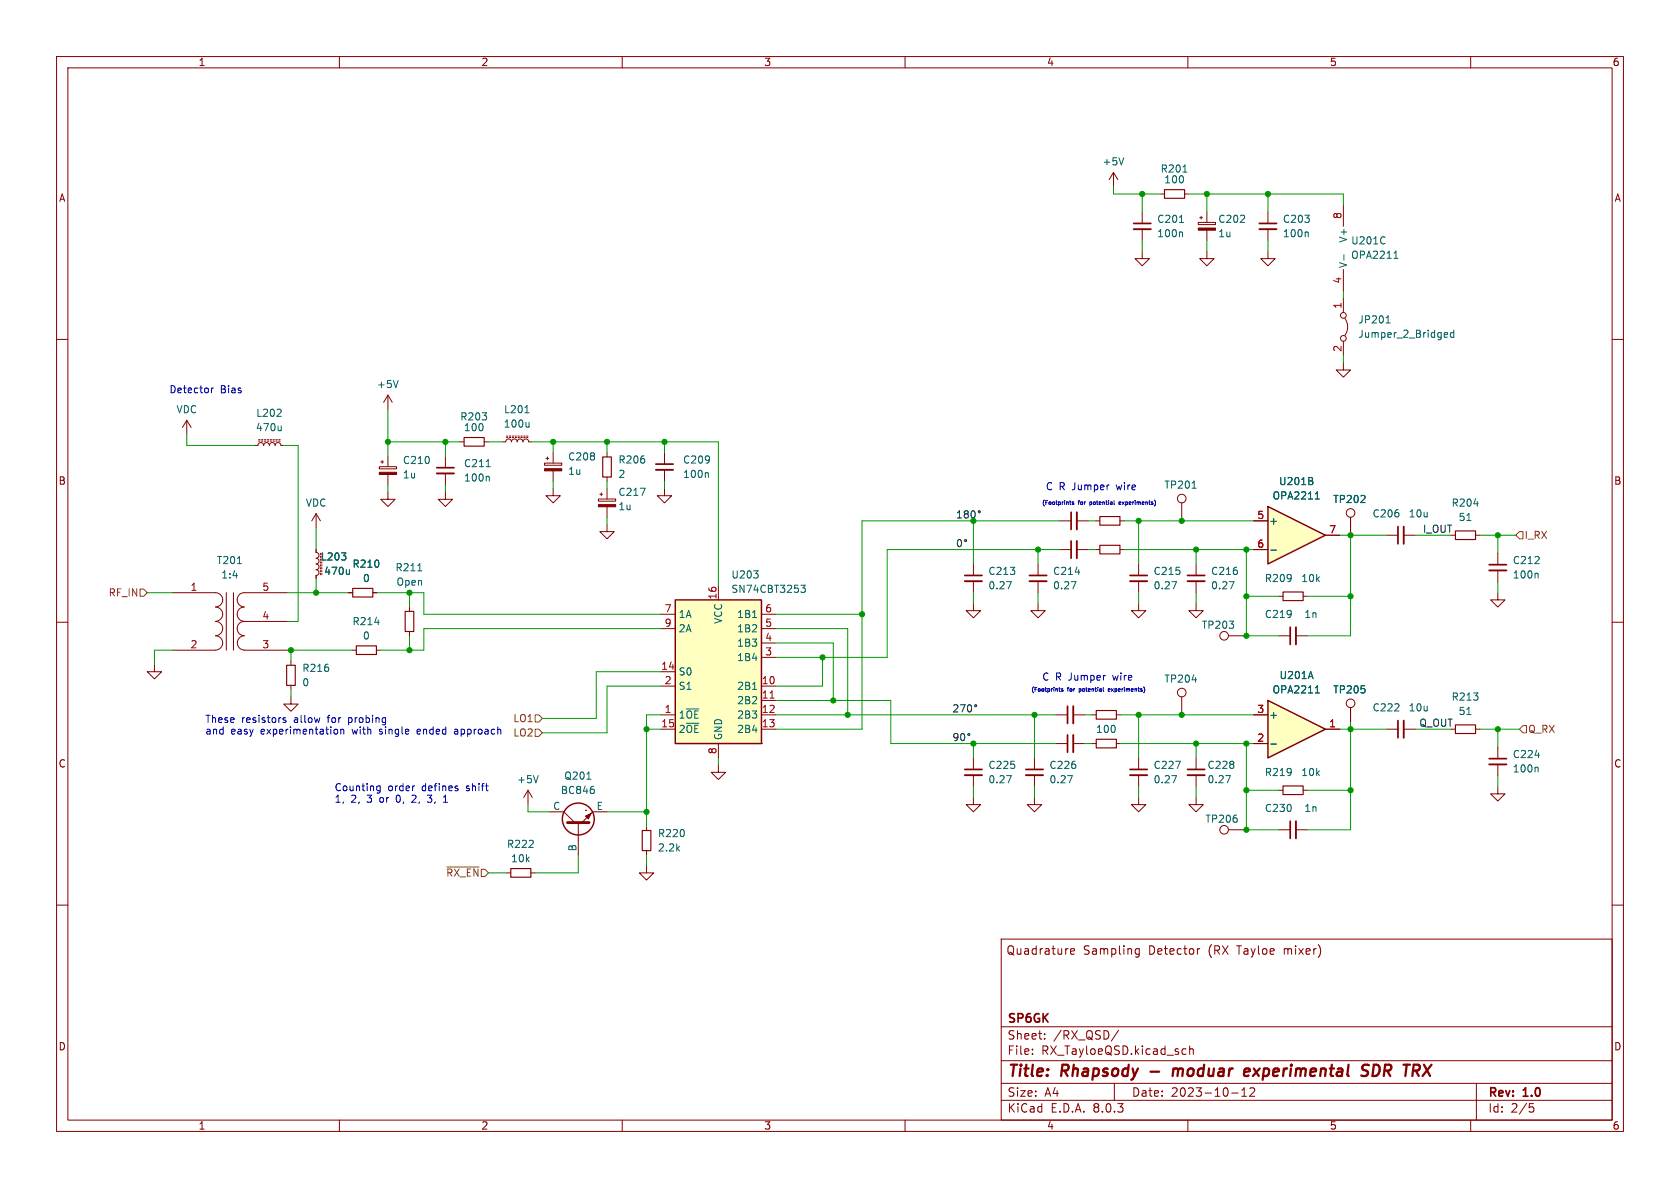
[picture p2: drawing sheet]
<svg xmlns="http://www.w3.org/2000/svg" width="297mm" height="210mm" viewBox="0 0 297 210" stroke-linecap="round" stroke-linejoin="round" font-family="sans-serif">
<g fill="none" stroke="#840000" stroke-width=".18">
<path d="M10 10h277v190h-277zM12 12h273v186h-273zM60 10v2M110 10v2M160 10v2M210 10v2M260 10v2M10 60h2M285 60h2M10 110h2M285 110h2M10 160h2"/>
<path d="M114.3 153v1.3h1.3l-1.3 1.3-1.3-1.3h1.3M114.3 146.1v.7M114.3 150.4v.7M285 160h2M177 166h108v32h-108zM189.3 168.2l.7-.2-.1-.2-.4-.1-.2 .2v.7h.6M200.8 168.6l.2 .1 .4-.1M201.4 167.8l-.4-.1-.2 .1M201.4 167.7v1.2l-.3 .3-.3-.1M212.1 167.7l-.3 .1-.1 .2M60 198v2M110 198v2"/>
<path d="M160 198v2M177 194.5h108M177 191.5h108M177 187.5h108M177 181.5h108M182.5 186.3v.1M182.5 185.5v.1M184.7 183.6v.1M184.7 182.8v.1M197 191.5v3M197.7 182.1l-1.2 2M209.2 185.4l.5 .1"/>
<path d="M209.7 186.3l-.5 .1M210 198v2M210.3 185.5l.2-.1 .4 .1 .1 .9M210.3 184.9v1.5M217.7 193.2h1.2M219.5 193.8h.9M219.5 192.7l.5-.4v1.5M221.7 192.4l-.5-.1-.2 .1M221.7 192.4v.5l-.8 .9h.9M260 198v2M261 191.5v6.5M270.4 195.1h.7"/>
<path d="M270.5 195.7h.4l.3 .3-.2 .5-.5 .1"/>
</g>
<g fill="none" stroke="#840000" stroke-width=".4">
<path d="M203.4 189.4h1.5M207.5 188.9l-.2 1.3M208.2 189a.57 .57 0 0 0-.8 .1M208.3 189.2l-.1 1M220.3 188.9l.6 .1v.4l-.9 .1M220.7 190.1l-.5 .1M221.7 188.9l.8 1.3M222.7 188.9l-1.2 1.3M242 188.3a.85 .85 0 0 0-1 .1 .45 .45 0 0 0 .1 .8l.4 .1a.49 .49 0 0 1 .4 .5 .49 .49 0 0 1-.5 .4l-.8-.1M243.4 188.2h-.5l-.3 2 .8-.1M251 188.4v.5M251.7 188.2l1.1 2"/>
<path d="M253.1 188.2l-1.6 2"/>
</g>
<path d="M113.5 146.8h1.6v3.6h-1.6z" fill="none" stroke="#840000" stroke-width=".2"/>
<path d="M119.4 106h15.2v25.4h-15.2z" fill="#ffffc2"/>
<g fill="none" stroke="#840000" stroke-width=".25">
<path d="M119.4 106h15.2v25.4h-15.2z"/>
<circle cx="102.2" cy="144.8" r="2.82"/>
</g>
<g fill="none" stroke="#840000" stroke-width=".18">
<path d="M68.6 87v1.3h1.2l-1.2 1.2-1.3-1.2h1.3M61.6 104.8h.8M65.9 104.8h.8M116.8 118.7h2.6M116.8 111.1h2.6M116.8 108.6h2.6M127 103.5v2.5M134.6 116.2h2.6M134.6 113.7h2.6M134.6 111.1h2.6M134.6 108.6h2.6M93.3 139.7l-.7 1.3"/>
<path d="M93.3 139.7v2.5M93.3 139.7l.8 1.3M116.8 126.4h2.6M116.8 121.3h2.6M116.8 128.9h2.6M127 135.3v1.2h1.3l-1.3 1.3-1.3-1.3h1.3M127 131.4v2.6M134.6 131.4h.1M134.6 126.4h2.6M134.6 121.3h2.6M134.6 123.8h2.6M134.6 128.9h2.6"/>
<path d="M89.5 154.3h.8M93.9 154.3h.7M97.2 143.5h2.5l1.9 1.9M102.2 145.4v5.7M103.5 143.3h.1M107.3 143.5h-2.5l-1.9 1.9"/>
</g>
<path d="M133 109.2h.8M133.2 100.9h.8l-.4 .5M134 101.5v.6M141.6 103.4h.8l-.5 .5 .4 .2v.5l-.2 .1h-.5M95.2 137.1l-.5 1.3M103.7 137.7h.8M105 139.6l.1 .1-.1 .5M133 121.9h.8" fill="none" stroke="#006464" stroke-width=".18"/>
<path d="M136.1 123.4h.8" fill="none" stroke="#a90000" stroke-width=".18"/>
<path d="M100.3 145.4h3.8" fill="none" stroke="#840000" stroke-width=".51"/>
<path d="M103.5 144.3l1-.5-.5 1z" fill="#840000" stroke="#840000" stroke-width=".18"/>
<path d="M62.4 104h3.5v1.5h-3.5zM90.3 153.5h3.6v1.6h-3.6z" fill="none" stroke="#840000" stroke-width=".2"/>
<path d="M224.2 89.5l10.1 5.1-10.1 5.1z" fill="#ffffc2"/>
<path d="M224.2 89.5l10.1 5.1-10.1 5.1z" fill="none" stroke="#840000" stroke-width=".25"/>
<g fill="none" stroke="#840000" stroke-width=".18">
<path d="M196.8 30.5l-.7 1.3M196.8 30.5v2.5M196.8 30.5l.8 1.3M201.9 37.5v2M205.1 34.3h.8M209.4 34.3h.8M211.8 39.3h3.1v.4h-3.1zM212.1 38.5h.5M212.3 38.2v.5M213.4 37.5v1.8M224.2 37.5v2M201.9 44.5v1.2h1.3l-1.3 1.3-1.2-1.3h1.2"/>
<path d="M201.9 40.5v2M213.4 44.5v1.2h1.2l-1.2 1.3-1.3-1.3h1.3M213.4 40.7v1.8M224.2 44.5v1.2h1.2l-1.2 1.3-1.3-1.3h1.3M224.2 40.5v2M33 74.3l.8 1.3M33 74.3v2.5M33 74.3l-.7 1.3M45.1 78.7h.5l.1-.3 .4-.2 .4 .2 .1 .3 .2-.3 .3-.2 .4 .2 .1 .3 .2-.3 .3-.2 .4 .2 .1 .3 .2-.3 .3-.2 .4 .2 .2 .3h.5M45.7 78h.3M45.7 77.7h.3M46.2 78h.3"/>
<path d="M46.2 77.7h.3M46.7 78h.3M46.7 77.7h.3M47.2 78h.3M47.2 77.7h.3M47.8 78h.2M47.8 77.7h.2M48.3 78h.2M48.3 77.7h.2M48.8 78h.2M48.8 77.7h.2M49.3 78h.2"/>
<path d="M49.3 77.7h.2M68.6 69.9l-.8 1.2M68.6 69.9v2.5M68.6 69.9l.7 1.2M81.3 78.1h.7M85.6 78.1h.8M88.9 78.1h.5l.2-.4 .3-.1 .4 .1 .1 .4 .2-.4 .3-.1 .4 .1 .1 .4 .2-.4 .3-.1 .4 .1 .2 .4 .1-.4 .4-.1 .3 .1 .2 .4h.5M89.5 77.3h.3M89.5 77.1h.3M90 77.3h.3M90 77.1h.3M90.6 77.3h.2"/>
<path d="M90.6 77.1h.2M91.1 77.3h.2M91.1 77.1h.2M91.6 77.3h.2M91.6 77.1h.2M92.1 77.3h.2M92.1 77.1h.2M92.6 77.3h.2M92.6 77.1h.2M93.1 77.3h.2M93.1 77.1h.2M55.9 97.2v.5l.3 .1 .2 .4-.2 .3-.3 .2 .4 .2 .1 .5-.2 .2-.3 .1 .3 .1 .2 .4-.2 .4-.3 .1 .3 .2 .2 .3-.2 .4-.3 .1v.5"/>
<path d="M55.9 90.8v2.5M55.9 90.8l.7 1.3M55.9 90.8l-.8 1.3M56.6 99.8v.3M56.9 99.8v.3M67.1 82.5h3v.4h-3zM67.3 81.7h.5M67.6 81.4v.5M68.6 80.6v1.9M68.6 83.9v1.8M78.7 87v1.3h1.3l-1.3 1.2-1.2-1.2h1.2M78.7 80.6v2.1"/>
<path d="M78.7 83.7v2M96.3 81.9h3v.3h-3zM96.5 81h.5M96.8 80.8v.5M97.8 86.4v1.2h1.3l-1.3 1.3-1.3-1.3h1.3M97.8 80v1.9M97.8 83.2v1.9M105.8 88.2h3v.4h-3zM106 87.4h.6M106.3 87.1v.5M107.3 92.7v1.3h1.3l-1.3 1.3-1.3-1.3h1.3M107.3 80v.8"/>
<path d="M107.3 84.3v.8M107.3 86.4v1.8M107.3 89.6v1.8M117.5 86.4v1.2h1.2l-1.2 1.3-1.3-1.3h1.3M117.5 80v2M117.5 83.1v2M172.1 99.7v2M183.5 99.7v2M187.3 92.1h2.1M187.3 97.2h2.1M190.4 92.1h2M190.4 97.2h2"/>
<path d="M193.7 92.1h.7M193.7 97.2h.7M198 92.1h.8M198 97.2h.8M201.3 99.7v2M208.9 88.9v2.5M211.5 99.7v2M221.6 92.1h2.6M221.6 97.2h2.6M234.3 94.6h2.6M238.8 91.4v2.6M245.1 94.6h2"/>
<path d="M248.2 94.6h2M256.5 94.6h.8M260.9 94.6h.7M264.8 97.8v2M27.3 117.5v1.2h1.3l-1.3 1.3-1.3-1.3h1.3M30.5 104.8h7.6a1.27 1.27 0 0 1 1.3 1.2 1.27 1.27 0 0 1-1.3 1.3 1.26 1.26 0 0 1 1.3 1.3 1.26 1.26 0 0 1-1.3 1.2M30.5 114.9h7.6M38.1 112.4a1.26 1.26 0 0 1 1.3 1.3 1.26 1.26 0 0 1-1.3 1.2M38.1 109.9a1.26 1.26 0 0 1 1.3 1.2 1.26 1.26 0 0 1-1.3 1.3M40 104.8v10.1M41.3 104.8v10.1M42 113.7a1.24 1.24 0 0 0 1.2 1.2"/>
<path d="M43.2 114.9h7.6M43.2 112.4a1.23 1.23 0 0 0-1.2 1.3M50.8 109.9h-7.6a1.26 1.26 0 0 0-1.3 1.2 1.26 1.26 0 0 0 1.3 1.3M50.8 104.8h-7.6a1.27 1.27 0 0 0-1.3 1.2 1.27 1.27 0 0 0 1.3 1.3 1.26 1.26 0 0 0-1.3 1.3 1.26 1.26 0 0 0 1.3 1.2M51.4 116.8v.8M62.2 114.9h.8M66.5 114.9h.8M72.4 107.3v.8M72.4 111.6v.8M172.1 106.7v1.3h1.3l-1.3 1.2-1.3-1.2h1.3M172.1 102.7v2.1M183.5 106.7v1.3h1.3l-1.3 1.2-1.3-1.2h1.3"/>
<path d="M183.5 102.7v2.1M201.3 106.7v1.3h1.3l-1.3 1.2-1.3-1.2h1.3M201.3 102.7v2.1M211.5 106.7v1.3h1.2l-1.2 1.2-1.3-1.2h1.3M211.5 102.7v2.1M217.2 112.4h2.5M226.1 105.4h.7M226.1 112.4h2M229.1 112.4h2M230.4 105.4h.7M264.8 104.8v1.2h1.3l-1.3 1.3-1.3-1.3h1.3M264.8 100.8v2.1"/>
<path d="M51.4 123.2v1.3h1.3l-1.3 1.2-1.2-1.2h1.2M51.4 121.2v.7M172.1 134v2M172.1 137v2.1M182.9 134v2M182.9 137v2.1M186.7 131.4h2M186.7 126.4h2M189.7 131.4h2.1M189.7 126.4h2.1M193 131.4h.8M193 126.4h.8"/>
<path d="M197.4 131.4h.7M197.4 126.4h.7M201.3 134v2M201.3 137v2.1M208.9 123.2v2.5M226.1 139.7h.7M230.4 139.7h.7M238.8 125.1v2.5M245.1 128.9h2M248.2 128.9h2M260.9 128.9h.7M264.8 139.1v1.2h1.3l-1.3 1.3-1.3-1.3h1.3"/>
<path d="M264.8 132.1v2M264.8 135.1v2.1M172.1 141v1.2h1.3l-1.3 1.3-1.3-1.3h1.3M182.9 141v1.2h1.2l-1.2 1.3-1.3-1.3h1.3M201.3 141v1.2h1.3l-1.3 1.3-1.3-1.3h1.3M211.5 141v1.2h1.2l-1.2 1.3-1.3-1.3h1.3"/>
<circle cx="208.9" cy="88.1" r=".76"/>
<circle cx="238.8" cy="90.7" r=".76"/>
<circle cx="216.4" cy="112.4" r=".76"/>
<circle cx="208.9" cy="122.4" r=".76"/>
<circle cx="238.8" cy="124.3" r=".76"/>
</g>
<g fill="none" stroke="#006464" stroke-width=".18">
<path d="M198.7 27.9l-.5 1.3M208.5 39.3h.7M209.1 30.4h.8M208.9 41l.2 .2v.7M231.1 41l.2 .2v.7M48.9 73.6h.8M49.7 72.5v.4M49.7 75.3v.8M49.7 76l-.2 .1M70.4 67.3l-.4 1.2M92.8 73h.7M93.5 74.7v.8"/>
<path d="M93.5 75.4l-.2 .1M42 99.6h.7M60.4 97.7h.7l-.4 .5M61.1 98.3v.6M86 82.5h.7M86.3 84.2l.2 .2v.6M113.2 86.3h.8l-.5 1.3M125.1 83.6l.1 .1v.7M210.7 86.3h.8M224.7 97.3h1M231.8 85l.3 .2-.1 .3-.1 .2M231.9 84.5l.1 .1-.1 .3"/>
<path d="M232.5 88.2h.8M232.8 87.1l.1-.2v1.3M259.3 92h.7M260.6 89.1h.7M61.8 100.7v.8M61.8 101.4l-.2 .1M66.3 110h.7M73.9 100.9h.7M177.9 102.8h.9l-.6 1.3M189.4 102.8h.8l-.5 1.3M190.1 101.1h.8M207.2 102.8h.8l-.5 1.3"/>
<path d="M217.3 102.8h.9l-.6 1.3M271.7 101.3l.2 .2v.7M177.9 137.1h.9l-.6 1.3M188.7 137.1h.9l-.6 1.3M207.2 137.1h.8l-.5 1.3M207.8 134.6h.9l-.6 1.2M210.7 120.2h.8M259.3 126.3h.7M271.4 133.5h.8M271.7 135.6l.2 .2v.7"/>
</g>
<g fill="none" stroke="#840000" stroke-width=".33">
<path d="M200.4 40.5h3.1M222.6 40.5h3.1M77.2 83.7h3.1M116 83.1h3M190.4 90.6v3M190.4 95.6v3.1M248.2 93.1v3M170.6 102.7h3M182 102.7h3M199.8 102.7h3M209.9 102.7h3.1M229.1 110.9v3"/>
<path d="M263.3 100.8h3M170.6 137h3M181.4 137h3M189.7 124.8v3.1M189.7 129.9v3.1M199.8 137h3M248.2 127.4v3M263.3 135.1h3"/>
</g>
<g fill="none" stroke="#840000" stroke-width=".3">
<path d="M200.4 39.5h3.1M222.6 39.5h3.1M77.2 82.7h3.1M116 82h3M189.4 90.6v3M189.4 95.6v3.1M247.1 93.1v3M263.3 99.8h3M170.6 101.7h3M182 101.7h3M199.8 101.7h3M209.9 101.7h3.1"/>
<path d="M228.1 110.9v3M170.6 136h3M181.4 136h3M188.7 124.8v3.1M188.7 129.9v3.1M199.8 136h3M247.1 127.4v3M263.3 134.1h3"/>
</g>
<g fill="none" stroke="#840000" stroke-width=".2">
<path d="M205.9 33.5h3.5v1.6h-3.5zM82 77.3h3.6v1.6h-3.6zM106.6 80.8h1.5v3.5h-1.5zM194.4 91.3h3.6v1.5h-3.6zM194.4 96.4h3.6v1.5h-3.6zM257.3 93.9h3.6v1.5h-3.6zM50.7 117.6h1.5v3.6h-1.5zM63 114.2h3.5v1.5h-3.5zM71.6 108.1h1.6v3.5h-1.6zM226.8 104.6h3.6v1.6h-3.6zM193.8 125.6h3.6v1.5h-3.6zM193.8 130.7h3.6v1.5h-3.6z"/>
<path d="M226.8 138.9h3.6v1.6h-3.6zM257.3 128.1h3.6v1.6h-3.6z"/>
</g>
<g fill="#840000" stroke="#840000" stroke-width=".18">
<path d="M67.1 83.5h3v.4h-3z"/>
<path d="M105.8 89.2h3v.4h-3z"/>
<path d="M96.3 82.9h3v.3h-3z"/>
<path d="M211.8 40.3h3.1v.4h-3.1z"/>
</g>
<path d="M224.2 123.8l10.1 5.1-10.1 5.1z" fill="#ffffc2"/>
<path d="M224.2 123.8l10.1 5.1-10.1 5.1z" fill="none" stroke="#840000" stroke-width=".25"/>
<g fill="none" stroke="#840000" stroke-width=".18">
<path d="M237.5 36.2v3.8M237.5 47.6v3.8M237.5 52.7v2.5M237.7 56.3a2.54 2.54 0 0 1 0 3M237.5 64.1v1.3h1.3l-1.3 1.3-1.3-1.3h1.3M237.5 60.3v2.6M55.9 97.2v.5M221.6 92.1h2.6M221.6 97.2h2.6M234.3 94.6h2.6M238.8 91.4v2.6M55.9 101.7v.5"/>
<path d="M61.6 104.8h.8M65.9 104.8h.8M211.5 134v2M211.5 137v2.1M221.6 131.4h2.6M221.6 126.4h2.6M234.3 128.9h2.6M238.8 125.1v2.5M217.2 146.7h2.5M226.1 146.7h2M229.1 146.7h2"/>
<circle cx="237.5" cy="55.8" r=".51"/>
<circle cx="237.5" cy="59.8" r=".51"/>
<circle cx="216.4" cy="146.7" r=".76"/>
</g>
<g fill="none" stroke="#006464" stroke-width=".18">
<path d="M237.6 45v1M244.8 41.9l.1 .1M244.9 43l-.1 .1M245 57.1h.8M245.3 56l.1-.2v1.3M246.4 45.7h.8M246.7 44.6l.1-.2v1.3M255.4 59.6h.5M255.4 58.8h.3l.2 .3-.6 .1M257 58.8h-.3l-.3 .2 .1 .6h.5M257 58.4v1.2M60.4 97.7h.7l-.4 .5"/>
<path d="M61.1 98.3v.6M224.7 97.3h1M231.8 85l.3 .2-.1 .3-.1 .2M231.9 84.5l.1 .1-.1 .3M232.5 88.2h.8M232.8 87.1l.1-.2v1.3M61.8 100.7v.8M61.8 101.4l-.2 .1M231.7 118.7l.4 1.3M216.7 137.1h.8l-.5 1.3M224.7 131.5h1M232.5 122.5h.8"/>
<path d="M232.8 121.4l.1-.2v1.3"/>
</g>
<path d="M209.9 137h3.1M229.1 145.2v3" fill="none" stroke="#840000" stroke-width=".33"/>
<path d="M209.9 136h3.1M228.1 145.2v3" fill="none" stroke="#840000" stroke-width=".3"/>
<path d="M268.6 94h.6v1.3h-.6l-.6-.7zM24.8 104.1h.6l.6 .7-.6 .6h-.6zM94.6 126.4h.6l.7 .6-.7 .6h-.6zM94.6 128.9h.6l.7 .6-.7 .7h-.6zM269.2 128.3h.7v1.2h-.7l-.6-.6zM79 153.3h5.7" fill="none" stroke="#725600" stroke-width=".18"/>
<g fill="none" stroke="#0f0f0f" stroke-width=".18">
<path d="M169.3 91.6h.7M169.3 90.7l.3-.4v1.3M169.4 95.5l.2-.1a.68 .68 0 0 1 .4 .6 .68 .68 0 0 1-.4 .6l-.2-.1-.1-.3zM170.7 90.8l-.2 .3v.3l.2 .2h.2l.3-.3-.1-.3-.2-.2M170.7 90.8l-.2-.2 .2-.3h.2l.3 .2-.3 .3M170.7 90.8h.2M171.8 90.4l.2-.1a.68 .68 0 0 1 .4 .6 .68 .68 0 0 1-.4 .7l-.2-.2-.1-.3zM168.6 124.7l.5-.1 .2 .3-.7 1h.7M169.3 130.2l-.2 .2h-.2l-.3-.2 .1-.5h.4l.2 .1a.84 .84 0 0 1-.3 1.1h-.3M169.8 124.6h.8l-.5 1.3M170 129.7h.1a.68 .68 0 0 1 .5 .6 .68 .68 0 0 1-.5 .6 .84 .84 0 0 1-.1-1.2zM171.2 124.7l.1-.1a.68 .68 0 0 1 .5 .6 .68 .68 0 0 1-.5 .7l-.1-.2-.2-.3z"/>
<circle cx="170.7" cy="95.5" r=".18"/>
<circle cx="173.1" cy="90.5" r=".18"/>
<circle cx="171.3" cy="129.8" r=".18"/>
<circle cx="172.5" cy="124.8" r=".18"/>
</g>
<g fill="none" stroke="#0000c2" stroke-width=".18">
<path d="M37.4 68.6v.8M37.7 68.6l-.3 .2M189.1 88.7h.2M189.2 88.5v.6l.1 .1M189.8 88.8h-.2l.2 .2v.2h-.2M192.7 89.2h.2M192.7 88.7v.7M192.9 88.7l-.2 .1M197 89.2h.1M197.8 89l.3-.1v-.1h-.3v.4h.3M50.5 126.9h-.3l-.2 .2 .1 .1 .4 .2v.3h-.5M59.3 128.9l.3 .1 .1 .2-.1 .4-.3 .2"/>
<path d="M60.2 129l.2-.1 .3 .1 .1 .8M60.2 128.9v.9M66.6 139.5l.2 .3 .4-.1M67.2 138.9v1.1l-.2 .2-.3-.1M67.2 139l-.4-.1-.2 .3M73.9 128.9l-.2 .2v.5l.2 .2M74.3 129.2l-.6 .1M80.7 128.9l-.3 .1M80.8 129.3h-.3l-.2 .2 .1 .2 .4 .1M80.9 139.4v.3M187.2 121.7h.2M187.3 121.5v.6l.1 .1"/>
<path d="M187.9 121.8h-.3l.3 .2v.2h-.3M190.8 122.2h.2M191 121.7l-.2 .1v.6M195.1 122.2h.1M195.9 122l.3-.1v-.1h-.3v.4h.3M73 140.6l-.2 .1M73.5 141.1l-.7 .7h.7M75.5 141.7l.6 .1M76.3 140.6l-.4 .4h.2M78.4 141.8h.7M78.4 140.9l.3-.3v1.2"/>
</g>
<g fill="none" stroke="#009600" stroke-width=".18">
<path d="M196.8 33v1.3h8.3M201.9 34.3v3.2M210.2 34.3h27.3v1.9M213.4 34.3v3.2M224.2 34.3v3.2M201.9 42.5v2M213.4 42.5v2M224.2 42.5v2M237.5 51.4v1.3M33 76.8v1.9h12.1M50.2 78.7h2.5v31.2h-1.9M68.6 78.1h12.7"/>
<path d="M68.6 72.4v8.2M78.7 78.1v2.5M86.4 78.1h2.5M94 78.1h33v25.4M97.8 78.1v1.9M107.3 78.1v1.9M117.5 78.1v1.9M237.5 62.9v1.2M55.9 93.3v3.9M68.6 85.7v1.3M78.7 85.7v1.3M97.8 85.1v1.3"/>
<path d="M107.3 85.1v1.3M107.3 91.4v1.3M117.5 85.1v1.3M172.1 92.1v7.6M183.5 97.2v2.5M187.3 97.2h-30.5v19h-19.6M187.3 92.1h-34.9v36.8h-15.2M192.4 92.1h1.3M192.4 97.2h1.3M198.8 92.1h22.8M198.8 97.2h22.8M201.3 92.1v7.6"/>
<path d="M208.9 91.4v.7M211.5 97.2v2.5M220.3 97.2v15.2M236.9 94.6h8.2M238.8 94v18.4h-7.7M250.2 94.6h6.3M261.6 94.6h6.4M264.8 94.6v3.2M26 104.8h4.5M30.5 114.9h-3.2v2.6M50.8 114.9h11.4M50.8 104.8h10.8"/>
<path d="M51.4 114.9v1.9M55.9 102.2v2.6M66.7 104.8h8.2v3.8h41.9M72.4 104.8v2.5M72.4 112.4v2.5M116.8 111.1h-41.9v3.8h-7.6M116.8 118.7h-11.4v8.3h-9.5M137.2 111.1h12.7v15.3M137.2 113.7h10.1v10.1M137.2 108.6h15.2M145.4 116.2v5.1h-8.2M172.1 104.8v1.9"/>
<path d="M183.5 104.8v1.9M201.3 104.8v1.9M211.5 104.8v1.9M219.7 112.4h6.4M220.3 105.4h5.8M231.1 105.4h7.7M264.8 102.9v1.9M51.4 121.9v1.3M114.3 128.9h2.5M116.8 126.4h-2.5v19.7M116.8 121.3h-9.5v8.2h-11.4M127 134v1.3"/>
<path d="M137.2 123.8h20.3v7.6h29.2M137.2 126.4h49.5M172.1 131.4v2.6M172.1 139.1v1.9M182.9 126.4v7.6M182.9 139.1v1.9M191.8 131.4h1.2M191.8 126.4h1.2M198.1 131.4h23.5M198.1 126.4h23.5M201.3 126.4v7.6M201.3 139.1v1.9"/>
<path d="M208.9 125.7v.7M211.5 131.4v2.6M211.5 139.1v1.9M220.3 139.7h5.8M220.3 131.4v15.3M231.1 139.7h7.7M236.9 128.9h8.2M238.8 127.6v19.1h-7.7M250.2 128.9h6.3M261.6 128.9h7M264.8 128.9v3.2M264.8 137.2v1.9"/>
<path d="M86.4 154.3h3.1M93.3 142.2v1.3h3.9M102.2 151.1v3.2h-7.6M107.3 143.5h7M114.3 151.1v1.9M219.7 146.7h6.4"/>
</g>
<g fill="#009600" stroke="#009600" stroke-width=".18">
<circle cx="213.4" cy="34.3" r=".46"/>
<circle cx="224.2" cy="34.3" r=".46"/>
<circle cx="201.9" cy="34.3" r=".46"/>
<circle cx="201.3" cy="126.4" r=".46"/>
<circle cx="208.9" cy="126.4" r=".46"/>
<circle cx="220.3" cy="146.7" r=".46"/>
<circle cx="220.3" cy="139.7" r=".46"/>
<circle cx="220.3" cy="131.4" r=".46"/>
<circle cx="211.5" cy="131.4" r=".46"/>
<circle cx="264.8" cy="94.6" r=".46"/>
<circle cx="238.8" cy="94.6" r=".46"/>
<circle cx="238.8" cy="139.7" r=".46"/>
<circle cx="264.8" cy="128.9" r=".46"/>
<circle cx="238.8" cy="128.9" r=".46"/>
<circle cx="238.8" cy="105.4" r=".46"/>
<circle cx="220.3" cy="112.4" r=".46"/>
<circle cx="211.5" cy="97.2" r=".46"/>
<circle cx="220.3" cy="97.2" r=".46"/>
<circle cx="201.3" cy="92.1" r=".46"/>
<circle cx="208.9" cy="92.1" r=".46"/>
<circle cx="220.3" cy="105.4" r=".46"/>
<circle cx="145.4" cy="116.2" r=".46"/>
<circle cx="114.3" cy="143.5" r=".46"/>
<circle cx="114.3" cy="128.9" r=".46"/>
<circle cx="72.4" cy="104.8" r=".46"/>
<circle cx="68.6" cy="78.1" r=".46"/>
<circle cx="149.9" cy="126.4" r=".46"/>
<circle cx="152.4" cy="108.6" r=".46"/>
<circle cx="182.9" cy="126.4" r=".46"/>
<circle cx="147.3" cy="123.8" r=".46"/>
<circle cx="172.1" cy="131.4" r=".46"/>
<circle cx="107.3" cy="78.1" r=".46"/>
<circle cx="97.8" cy="78.1" r=".46"/>
<circle cx="78.7" cy="78.1" r=".46"/>
<circle cx="117.5" cy="78.1" r=".46"/>
<circle cx="172.1" cy="92.1" r=".46"/>
<circle cx="183.5" cy="97.2" r=".46"/>
<circle cx="72.4" cy="114.9" r=".46"/>
<circle cx="51.4" cy="114.9" r=".46"/>
<circle cx="55.9" cy="104.8" r=".46"/>
</g>
<g font-size="2.8" fill="#840000">
<text x="178" y="190.9">Title:</text>
<text x="187.7" y="190.9">Rhapsody</text>
<text x="209" y="190.9">moduar</text>
<text x="222.4" y="190.9">experimental</text>
<text x="244" y="190.9">SDR</text>
</g>
<g font-size="2.1" fill="#840000">
<text x="177.8" y="169">Quadrature</text>
<text x="191.5" y="169">Sampling</text>
<text x="203.1" y="169">Detector</text>
<text x="213.8" y="169">(RX</text>
<text x="219" y="169">Tayloe</text>
<text x="227.4" y="169">mixer)</text>
<text x="178" y="184">Sheet:</text>
<text x="178" y="181.2">SP6GK</text>
<text x="186.2" y="184">/RX_QSD/</text>
<text x="178" y="186.7">File:</text>
<text x="184.1" y="186.7">RX_TayloeQSD.kicad_sch</text>
<text x="178" y="196.9">KiCad</text>
<text x="178" y="194.1">Size:</text>
<text x="184.7" y="194.1">A4</text>
<text x="185.7" y="196.9">E.D.A.</text>
<text x="193.3" y="196.9">8.0.3</text>
<text x="200" y="194.1">Date:</text>
<text x="207" y="194.1">2023-10-12</text>
<text x="263" y="194.3">Rev:</text>
<text x="263" y="196.9">Id:</text>
<text x="267.1" y="196.9">2/5</text>
<text x="269.4" y="194.3">1.0</text>
</g>
<g font-size="1.8" fill="#840000">
<text x="35" y="11.9">1</text>
<text x="85" y="11.9">2</text>
<text x="135" y="11.9">3</text>
<text x="185" y="11.9">4</text>
<text x="235" y="11.9">5</text>
<text x="285" y="11.9">6</text>
<text x="10.3" y="35.9">A</text>
<text x="285.3" y="35.9">A</text>
<text x="10.3" y="85.9">B</text>
<text x="285.3" y="85.9">B</text>
<text x="10.3" y="135.9">C</text>
<text x="285.3" y="135.9">C</text>
<text x="10.3" y="185.9">D</text>
<text x="285.3" y="185.9">D</text>
<text x="35" y="199.9">1</text>
<text x="85" y="199.9">2</text>
<text x="135" y="199.9">3</text>
<text x="185" y="199.9">4</text>
<text x="235" y="199.9">5</text>
<text x="285" y="199.9">6</text>
</g>
<g font-size="1.8" fill="#006464">
<text x="194.8" y="29.4">+5V</text>
<text x="205.1" y="30.7">R201</text>
<text x="205.7" y="32.6">100</text>
<text x="204.5" y="39.6">C201</text>
<text x="215.3" y="39.6">C202</text>
<text x="226.7" y="39.6">C203</text>
<text x="204.5" y="42.1">100n</text>
<text x="215.3" y="42.1">1u</text>
<text x="226.7" y="42.1">100n</text>
<text x="238.4" y="47.5" transform="rotate(-90 238.4 47.5)">V-</text>
<text x="238.4" y="43" transform="rotate(-90 238.4 43)">V+</text>
<text x="238.8" y="45.9">OPA2211</text>
<text x="238.8" y="43.4">U201C</text>
<text x="240" y="57.4">JP201</text>
<text x="240" y="59.9">Jumper_2_Bridged</text>
<text x="66.5" y="68.8">+5V</text>
<text x="31.1" y="73.3">VDC</text>
<text x="45.1" y="76.4">470u</text>
<text x="45.2" y="73.9">L202</text>
<text x="81.3" y="74.5">R203</text>
<text x="81.9" y="76.4">100</text>
<text x="88.9" y="75.8">100u</text>
<text x="89" y="73.3">L201</text>
<text x="71.1" y="82.2">C210</text>
<text x="81.9" y="82.8">C211</text>
<text x="100.3" y="81.6">C208</text>
<text x="109.2" y="82.1">R206</text>
<text x="120.7" y="82.1">C209</text>
<text x="54" y="89.8">VDC</text>
<text x="71.1" y="84.8">1u</text>
<text x="81.9" y="85.3">100n</text>
<text x="100.3" y="84.1">1u</text>
<text x="109.2" y="84.7">2</text>
<text x="109.2" y="87.9">C217</text>
<text x="120.7" y="84.7">100n</text>
<text x="205.7" y="86.6">TP201</text>
<text x="224.9" y="88.5">OPA2211</text>
<text x="226" y="86">U201B</text>
<text x="235.6" y="89.1">TP202</text>
<text x="256.5" y="89.8">R204</text>
<text x="109.2" y="90.4">1u</text>
<text x="224.3" y="92.9">+</text>
<text x="242.6" y="91.7">C206</text>
<text x="248.9" y="91.7">10u</text>
<text x="257.8" y="92.3">51</text>
<text x="38.2" y="99.9">T201</text>
<text x="56.6" y="99.3">L203</text>
<text x="57.2" y="101.8">470u</text>
<text x="62.2" y="100.6">R210</text>
<text x="69.8" y="101.2">R211</text>
<text x="174.6" y="101.8">C213</text>
<text x="186.1" y="101.8">C214</text>
<text x="203.8" y="101.8">C215</text>
<text x="214" y="101.8">C216</text>
<text x="267.3" y="99.9">C212</text>
<text x="39" y="102.5">1:4</text>
<text x="64.1" y="103.1">0</text>
<text x="70" y="103.7">Open</text>
<text x="129.2" y="102.5">U203</text>
<text x="129.2" y="105">SN74CBT3253</text>
<text x="174.6" y="104.4">0.27</text>
<text x="186.1" y="104.4">0.27</text>
<text x="203.8" y="104.4">0.27</text>
<text x="214" y="104.4">0.27</text>
<text x="223.5" y="103.1">R209</text>
<text x="229.9" y="103.1">10k</text>
<text x="267.3" y="102.5">100n</text>
<text x="62.2" y="110.7">R214</text>
<text x="64.1" y="113.3">0</text>
<text x="119.9" y="109.4">1A</text>
<text x="119.9" y="112">2A</text>
<text x="127.9" y="110.4" transform="rotate(-90 127.9 110.4)">VCC</text>
<text x="130.2" y="112">1B2</text>
<text x="130.2" y="109.4">1B1</text>
<text x="212.4" y="111.4">TP203</text>
<text x="223.5" y="109.4">C219</text>
<text x="230.5" y="109.4">1n</text>
<text x="53.3" y="119">R216</text>
<text x="119.9" y="119.6">S0</text>
<text x="130.2" y="117.1">1B4</text>
<text x="130.2" y="114.5">1B3</text>
<text x="53.3" y="121.5">0</text>
<text x="119.9" y="122.1">S1</text>
<text x="130.2" y="122.1">2B1</text>
<text x="130.2" y="124.7">2B2</text>
<text x="205.7" y="120.9">TP204</text>
<text x="224.9" y="122.8">OPA2211</text>
<text x="226.1" y="120.2">U201A</text>
<text x="235.6" y="122.8">TP205</text>
<text x="242.6" y="126">C222</text>
<text x="248.9" y="126">10u</text>
<text x="256.5" y="124.1">R213</text>
<text x="119.9" y="127.2">1~{OE}</text>
<text x="119.9" y="129.8">2~{OE}</text>
<text x="127.9" y="130.9" transform="rotate(-90 127.9 130.9)">GND</text>
<text x="130.2" y="127.2">2B3</text>
<text x="130.2" y="129.8">2B4</text>
<text x="193.7" y="129.8">100</text>
<text x="224.3" y="127.2">+</text>
<text x="257.8" y="126.6">51</text>
<text x="174.6" y="136.1">C225</text>
<text x="185.4" y="136.1">C226</text>
<text x="203.8" y="136.1">C227</text>
<text x="213.4" y="136.1">C228</text>
<text x="223.5" y="137.4">R219</text>
<text x="229.9" y="137.4">10k</text>
<text x="267.3" y="134.2">C224</text>
<text x="267.3" y="136.8">100n</text>
<text x="91.3" y="138.7">+5V</text>
<text x="97.7" y="143.3">C</text>
<text x="99" y="140.6">BC846</text>
<text x="99.7" y="138">Q201</text>
<text x="105.4" y="143.3">E</text>
<text x="174.6" y="138.7">0.27</text>
<text x="185.4" y="138.7">0.27</text>
<text x="203.8" y="138.7">0.27</text>
<text x="213.4" y="138.7">0.27</text>
<text x="223.5" y="143.7">C230</text>
<text x="230.5" y="143.7">1n</text>
<text x="116.2" y="148.2">R220</text>
<text x="213" y="145.6">TP206</text>
<text x="89.5" y="150.1">R222</text>
<text x="90.2" y="152.6">10k</text>
<text x="102" y="150.6" transform="rotate(-90 102 150.6)">B</text>
<text x="116.2" y="150.7">2.2k</text>
</g>
<g font-size="1.8" fill="#a90000">
<text x="237.2" y="38.8" transform="rotate(-90 237.2 38.8)">8</text>
<text x="237.2" y="50.2" transform="rotate(-90 237.2 50.2)">4</text>
<text x="237.2" y="54.7" transform="rotate(-90 237.2 54.7)">1</text>
<text x="237.2" y="62.3" transform="rotate(-90 237.2 62.3)">2</text>
<text x="222.2" y="91.8">5</text>
<text x="234.9" y="94.4">7</text>
<text x="222.2" y="96.9">6</text>
<text x="33.6" y="104.5">1</text>
<text x="46.3" y="104.5">5</text>
<text x="126.7" y="106.1" transform="rotate(-90 126.7 106.1)">16</text>
<text x="46.3" y="109.6">4</text>
<text x="117.4" y="108.3">7</text>
<text x="117.4" y="110.9">9</text>
<text x="135.2" y="113.4">4</text>
<text x="135.2" y="110.9">5</text>
<text x="135.2" y="108.3">6</text>
<text x="33.6" y="114.7">2</text>
<text x="46.3" y="114.7">3</text>
<text x="116.8" y="118.5">14</text>
<text x="135.2" y="116">3</text>
<text x="117.4" y="121">2</text>
<text x="134.6" y="121">10</text>
<text x="134.6" y="123.6">11</text>
<text x="116.8" y="128.7">15</text>
<text x="117.4" y="126.1">1</text>
<text x="134.6" y="126.1">12</text>
<text x="134.6" y="128.7">13</text>
<text x="222.2" y="131.2">2</text>
<text x="222.2" y="126.1">3</text>
<text x="234.9" y="128.7">1</text>
<text x="126.7" y="133.4" transform="rotate(-90 126.7 133.4)">8</text>
</g>
<g font-size="1.8" fill="#0000c2">
<text x="29.8" y="69.6">Detector</text>
<text x="38.9" y="69.6">Bias</text>
<text x="184.8" y="86.7">C R Jumper</text>
<text x="197.7" y="86.7">wire</text>
<text x="184.1" y="120.4">C R Jumper</text>
<text x="197" y="120.4">wire</text>
<text x="36.2" y="127.9">These</text>
<text x="36.2" y="129.9">and</text>
<text x="40.8" y="129.9">easy</text>
<text x="42.7" y="127.9">resistors</text>
<text x="46.2" y="129.9">experimentation</text>
<text x="52.1" y="127.9">allow</text>
<text x="58.2" y="127.9">for</text>
<text x="62" y="127.9">probing</text>
<text x="62.6" y="129.9">with</text>
<text x="67.5" y="129.9">single</text>
<text x="74.4" y="129.9">ended</text>
<text x="81.2" y="129.9">approach</text>
<text x="59.1" y="139.9">Counting</text>
<text x="59.1" y="142">1,</text>
<text x="62" y="142">2,</text>
<text x="65" y="142">3</text>
<text x="67.4" y="142">or</text>
<text x="68.6" y="139.9">order</text>
<text x="70.5" y="142">0,</text>
<text x="73.5" y="142">2,</text>
<text x="74.7" y="139.9">defines</text>
<text x="76.5" y="142">3,</text>
<text x="82.7" y="139.9">shift</text>
</g>
<g font-size="1.8" fill="#0f0f0f">
<text x="251.5" y="94.3">I_OUT</text>
<text x="250.8" y="128.6">Q_OUT</text>
</g>
<g font-size="1.8" fill="#725600">
<text x="269.4" y="95.5">I_RX</text>
<text x="19.1" y="105.6">RF_IN</text>
<text x="90.7" y="127.9">LO1</text>
<text x="90.7" y="130.4">LO2</text>
<text x="270.1" y="129.8">Q_RX</text>
<text x="78.8" y="155.2">~{RX_EN}</text>
</g>
<g font-size="1" fill="#0000c2">
<text x="184.1" y="89.3">(Footprints</text>
<text x="190.7" y="89.3">for</text>
<text x="193.1" y="89.3">potential</text>
<text x="198.5" y="89.3">experiments)</text>
<text x="182.2" y="122.3">(Footprints</text>
<text x="188.8" y="122.3">for</text>
<text x="191.1" y="122.3">potential</text>
<text x="196.6" y="122.3">experiments)</text>
</g>
</svg>
